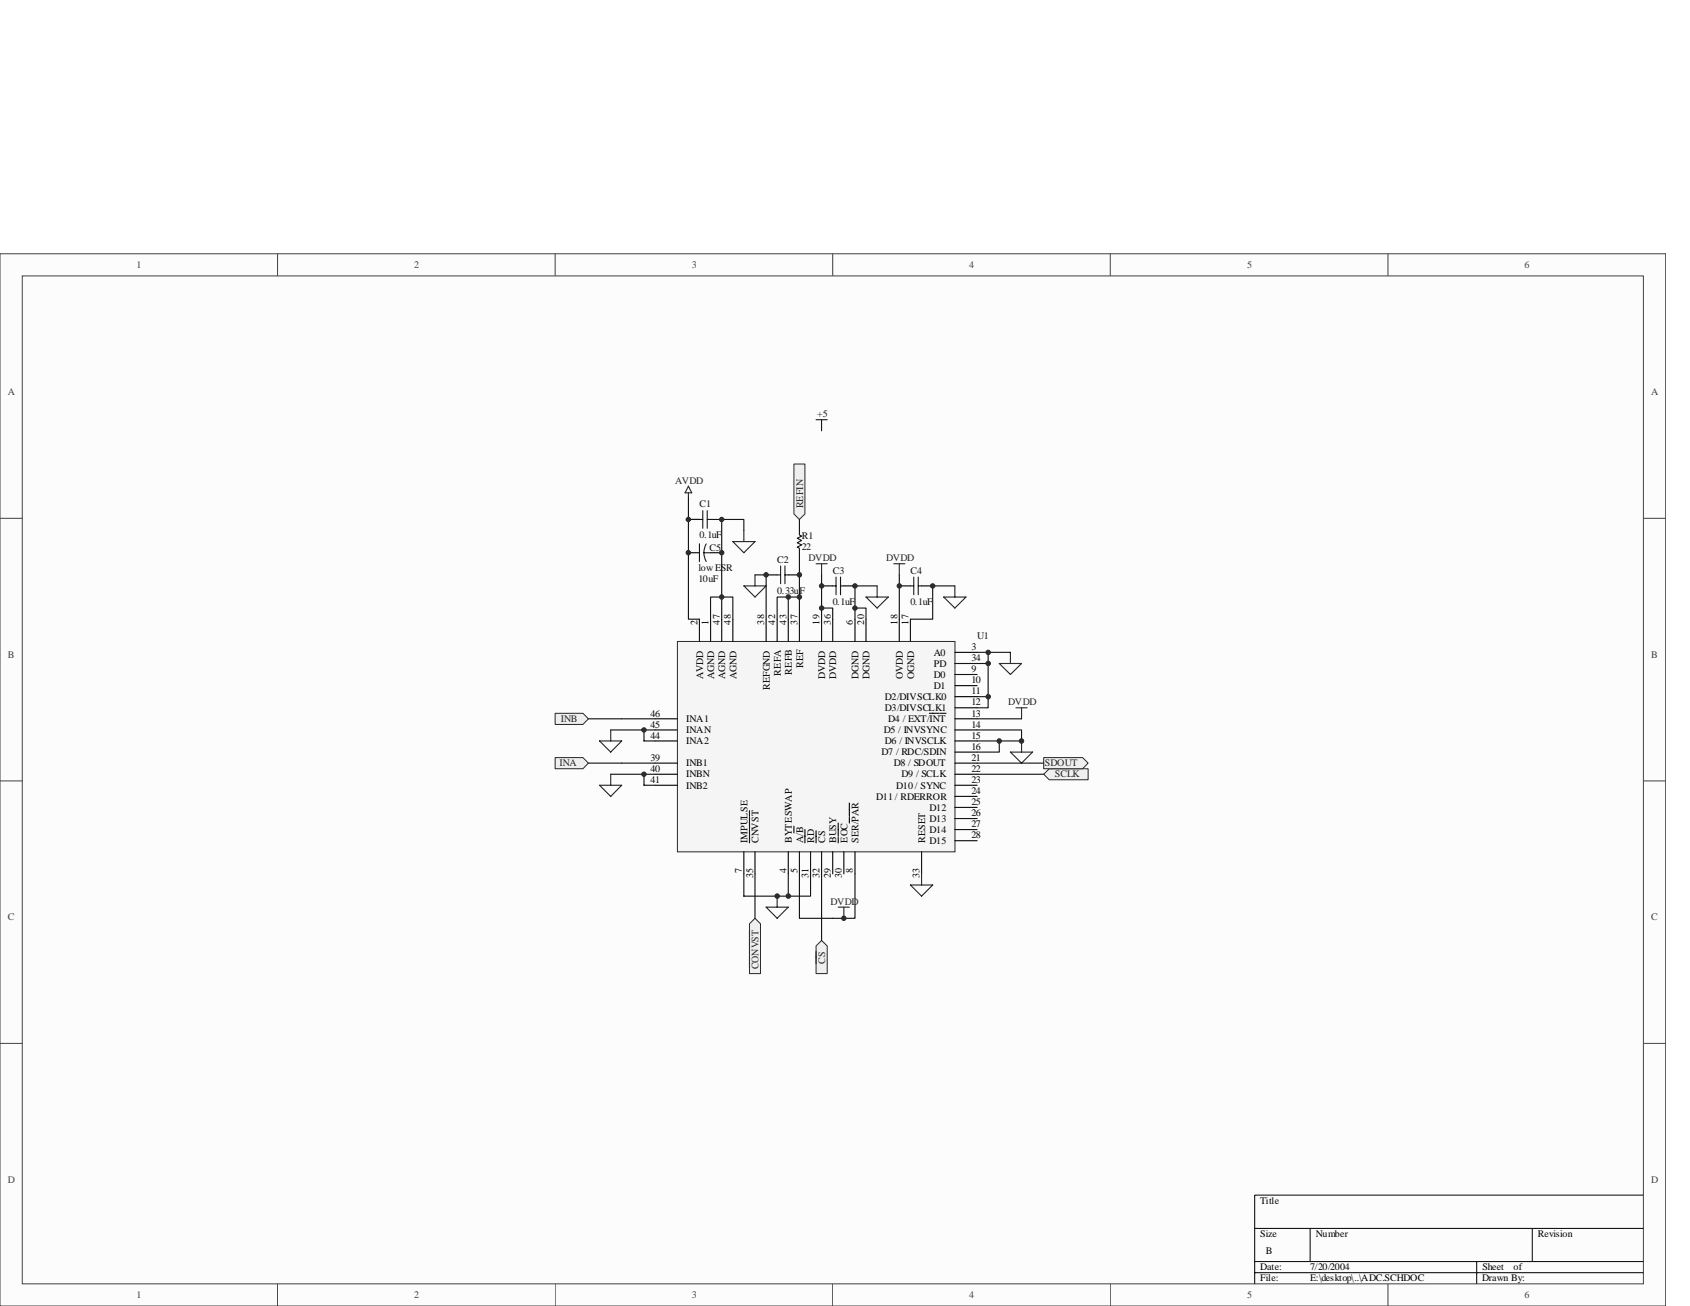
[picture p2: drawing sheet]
<svg xmlns="http://www.w3.org/2000/svg" width="279mm" height="216mm" viewBox="0 0 279 216" stroke-linecap="round" stroke-linejoin="round" font-family="sans-serif">
<path d="M0 42h275.4v173.9h-275.4z" fill="#fcfcfc"/>
<path d="M0 42h275.4v173.9h-275.4z" fill="none" stroke="#404040" stroke-width=".17"/>
<path d="M3.7 45.6h268v166.6h-268z" fill="#fcfcfc"/>
<g fill="none" stroke="#404040" stroke-width=".17">
<path d="M3.7 45.6h268v166.6h-268zM45.9 41.9v3.7M91.8 41.9v3.7M137.7 41.9v3.7M183.6 41.9v3.7M229.5 41.9v3.7M0 85.7h3.7M271.7 85.7h3.7M0 129.1h3.7M271.7 129.1h3.7M0 172.5h3.7M271.7 172.5h3.7"/>
<path d="M45.9 212.2v3.7M91.8 212.2v3.7M137.7 212.2v3.7M183.6 212.2v3.7M229.5 212.2v3.7"/>
</g>
<path d="M271.7 197.6h-64.3v14.6M207.4 203.1h64.3M207.4 208.6h64.3M207.4 210.4h64.3M216.6 203.1v5.5M244.1 208.6v3.6M253.3 203.1v5.5" fill="none" stroke="#000" stroke-width=".17"/>
<path d="M112 106.1h45.9v34.7h-45.9z" fill="#f5f5f5"/>
<path d="M112 106h45.9v34.8h-45.9z" fill="none" stroke="#262626" stroke-width=".17"/>
<g fill="none" stroke="#000" stroke-width=".18">
<path d="M108.3 118.8h3.7M115.6 102.4v3.6M117.5 102.4v3.6M119.3 102.4v3.6M121.2 102.4v3.6M126.7 102.4v3.6M128.5 102.4v3.6M130.3 102.4v3.6M132.2 102.4v3.6M135.8 102.4v3.6M137.7 102.4v3.6M141.4 102.4v3.6"/>
<path d="M143.2 102.4v3.6M148.7 102.4v3.6M150.5 102.4v3.6M153.6 117.9h1.7M155.5 117.9h.9M157.9 118.8h3.6M157.9 107.8h3.6M157.9 109.7h3.6M157.9 111.5h3.6M157.9 113.3h3.6M157.9 115.2h3.6M157.9 117h3.6"/>
<path d="M108.3 120.7h3.7M108.3 122.5h3.7M108.3 126.2h3.7M108.3 128h3.7M108.3 129.8h3.7M123.9 134v1M123.9 135.1v1.9M123.9 137.1v2.2M131.3 136.6v1.1M133.1 137.1v2.2M134.9 137.3v2M138.6 136.1v2.1"/>
<path d="M138.6 138.4v.9M140.4 132.8v2.2M140.4 135.1v1M157.9 120.7h3.6M157.9 122.5h3.6M157.9 126.2h3.6M157.9 128h3.6M157.9 129.8h3.6M157.9 124.3h3.6M157.9 131.7h3.6M157.9 133.5h3.6M157.9 135.3h3.6"/>
<path d="M157.9 137.1h3.6M157.9 139h3.6M123 140.8v3.7M124.8 140.8v3.7M130.3 140.8v3.7M132.2 140.8v3.7M134 140.8v3.7M135.8 140.8v3.7M137.7 140.8v3.7M139.5 140.8v3.7M141.4 140.8v3.7M152.4 140.8v3.7"/>
</g>
<g fill="#f0f0f0" stroke="#262626" stroke-width=".17">
<path d="M131.3 76.7h1.8v8.3l-.9 .9-.9-.9z" fill-rule="evenodd"/>
<path d="M91.8 125.2h4.6l.9 1-.9 .9h-4.6z" fill-rule="evenodd"/>
<path d="M91.8 117.9h4.6l.9 .9-.9 1h-4.6z" fill-rule="evenodd"/>
</g>
<g fill="none" stroke="#262626" stroke-width=".18">
<path d="M113.8 80.4l.6 1.1h-1.1zM113.8 81.5v.7M121.2 89.5h3.6l-1.8 1.9zM123 96.9h3.7l-1.9 1.8zM123 87.7v1.8M124.8 95v1.9M134.9 93.2h1.9M135.8 93.2v1.8M147.8 93.2h1.8M148.7 93.2v1.8M165.2 109.7h3.7l-1.9 1.8zM167 107.8v1.9"/>
<path d="M168 117h1.8M168.9 117v1.8M99.1 122.5h3.7l-1.8 1.8zM99.1 129.8h3.7l-1.8 1.9zM101 120.7v1.8M101 128v1.8M126.7 150h3.6l-1.8 1.8zM128.5 148.1v1.9M138.6 150h1.8M139.5 150v1.8M150.5 146.3h3.7l-1.8 1.8zM152.4 144.5v1.8"/>
</g>
<g fill="none" stroke="#0e0e0e" stroke-width=".18">
<path d="M113.8 85.9v16.5h1.8M113.8 85.9h1.8M113.8 82.2v3.7M123 87.7v-1.8h-3.7v12.8h-1.8v3.7M124.8 95h1.9v7.4M130.3 98.7h-1.8v3.7M132.2 98.7h-1.9v3.7M132.2 93.2v9.2M135.8 95v7.4M141.4 96.9v5.5M148.7 95v7.4M154.2 96.9v5.5h-3.7"/>
<path d="M102.8 118.8h5.5M119.3 102.4v-3.7h1.9v3.7M135.8 100.5h1.9v1.9M141.4 100.5h1.8v1.9M161.5 107.8h5.5M163.4 107.8v1.9h-1.9M101 120.7h7.3M101 128h7.3M102.8 126.2h5.5M106.5 120.7v1.8h1.8M106.5 128v1.8h1.8M123 144.5v3.6h7.3v-3.6"/>
<path d="M132.2 144.5v7.3h9.2v-7.3M134 144.5v3.6h-3.7"/>
</g>
<g fill="#262626" stroke="#262626" stroke-width=".17">
<circle cx="106.5" cy="120.7" r=".36"/>
<circle cx="106.5" cy="128" r=".36"/>
<circle cx="130.3" cy="98.7" r=".37"/>
<circle cx="132.2" cy="98.7" r=".37"/>
<circle cx="135.8" cy="96.9" r=".37"/>
<circle cx="135.8" cy="100.5" r=".37"/>
<circle cx="141.3" cy="100.5" r=".36"/>
<circle cx="148.7" cy="96.9" r=".37"/>
<circle cx="113.8" cy="91.4" r=".37"/>
<circle cx="119.3" cy="91.4" r=".37"/>
<circle cx="119.3" cy="98.7" r=".37"/>
<circle cx="119.3" cy="85.9" r=".36"/>
<circle cx="113.8" cy="85.9" r=".36"/>
<circle cx="128.5" cy="148.1" r=".37"/>
<circle cx="163.4" cy="107.9" r=".37"/>
<circle cx="130.3" cy="148.1" r=".37"/>
<circle cx="139.5" cy="151.8" r=".37"/>
</g>
<path d="M113.8 85.9h1.8M113.8 91.4h1.8M117.5 85.9h1.8M117.5 91.4h1.8M126.7 95h1.8M130.3 95h1.9M135.8 96.9h1.9M139.5 96.9h1.9M148.7 96.9h1.8M152.4 96.9h1.8" fill="none" stroke="#000" stroke-width=".18"/>
<g fill="none" stroke="#1c1c1c" stroke-width=".18">
<path d="M115.6 85.9h.6M115.6 89.9v2.9M116.2 84.4v2.9M116.4 91.4h1.1M116.8 89.9a2.95 2.95 0 0 0 0 2.9M116.9 84.4v2.9M116.9 85.9h.6M128.5 95h.6M129.1 93.6v2.9M129.8 93.6v2.9M129.8 95h.5M137.7 96.9h.5"/>
<path d="M138.2 95.4v2.9M139 95.4v2.9M139 96.9h.5M150.5 96.9h.6M151.1 95.4v2.9M151.8 96.9h.6M151.8 95.4v2.9"/>
</g>
<path d="M123.9 152.7l.9-.9 .9 .9v8.3h-1.8z" fill-rule="evenodd" fill="#f0f0f0" stroke="#262626" stroke-width=".17"/>
<path d="M123.9 153.6v4M123.9 157.8v2.2" fill="none" stroke="#262626" stroke-width=".18"/>
<path d="M134.9 156.4l.9-.9 1 .9v4.6h-1.9z" fill-rule="evenodd" fill="#f0f0f0" stroke="#262626" stroke-width=".17"/>
<path d="M167 124.3h3.7l-1.8 1.9zM168.9 122.5v1.8M134.9 157.3v2" fill="none" stroke="#262626" stroke-width=".18"/>
<path d="M161.5 118.8h7.4M161.5 115.2h1.9M163.4 109.7v7.3h-1.9M161.5 120.7h7.4v1.8h-7.4M165.2 122.5v1.8h-3.7M124.8 144.5v7.3M135.8 144.5v11" fill="none" stroke="#0e0e0e" stroke-width=".18"/>
<g fill="#262626" stroke="#262626" stroke-width=".17">
<circle cx="163.4" cy="109.7" r=".37"/>
<circle cx="163.4" cy="115.2" r=".37"/>
<circle cx="168.9" cy="122.5" r=".37"/>
<circle cx="165.2" cy="122.5" r=".37"/>
</g>
<g fill="#f0f0f0" stroke="#262626" stroke-width=".17">
<path d="M173.5 127.1h6.4v1.8h-6.4l-.9-.9z" fill-rule="evenodd"/>
<path d="M172.6 125.2h6.4l.9 1-.9 .9h-6.4z" fill-rule="evenodd"/>
</g>
<path d="M141.4 96.9h3.6M154.2 96.9h3.7M97.3 118.8h5.5M97.3 126.2h5.5M161.5 126.2h11.1M161.5 128h11.1" fill="none" stroke="#0e0e0e" stroke-width=".18"/>
<path d="M132.2 85.9v1.8M132.2 91.4v1.8" fill="none" stroke="#000" stroke-width=".18"/>
<path d="M134.9 69.4h1.9M135.8 69.4v1.8M132.2 87.7v.7l.3 .2-.7 .4 .7 .3-.7 .4 .7 .4-.7 .3 .4 .2v.8" fill="none" stroke="#1c1c1c" stroke-width=".18"/>
<path d="M143.2 98.7h3.7l-1.9 1.8zM145 96.9v1.8M156 98.7h3.7l-1.8 1.8zM157.9 96.9v1.8" fill="none" stroke="#262626" stroke-width=".18"/>
<g fill="#262626" stroke="#262626" stroke-width=".17">
<circle cx="141.3" cy="96.9" r=".36"/>
<circle cx="154.2" cy="96.9" r=".36"/>
<circle cx="126.7" cy="95" r=".37"/>
<circle cx="132.2" cy="95" r=".37"/>
</g>
<g font-size="1.7" fill="#404040">
<text x="22.6" y="44.3">1</text>
<text x="68.5" y="44.3">2</text>
<text x="114.4" y="44.3">3</text>
<text x="160.3" y="44.3">4</text>
<text x="206.2" y="44.3">5</text>
<text x="252.1" y="44.3">6</text>
<text x="1.3" y="65.3">A</text>
<text x="273" y="65.3">A</text>
<text x="1.3" y="108.8">B</text>
<text x="273" y="108.8">B</text>
<text x="1.3" y="152.1">C</text>
<text x="273" y="152.1">C</text>
<text x="1.3" y="195.6">D</text>
<text x="273" y="195.6">D</text>
<text x="22.6" y="214.6">1</text>
<text x="68.5" y="214.6">2</text>
<text x="114.4" y="214.6">3</text>
<text x="160.3" y="214.6">4</text>
<text x="206.2" y="214.6">5</text>
<text x="252.1" y="214.6">6</text>
</g>
<text font-size="1.7" fill="#1c1c1c" x="135.1" y="69">+5</text>
<g font-size="1.7" fill="#262626">
<text x="111.6" y="80">AVDD</text>
<text x="132.8" y="84.1" transform="rotate(-90 132.8 84.1)">REFIN</text>
<text x="133.6" y="92.8">DVDD</text>
<text x="146.5" y="92.8">DVDD</text>
<text x="92.7" y="119.4">INB</text>
<text x="166.7" y="116.6">DVDD</text>
<text x="92.5" y="126.7">INA</text>
<text x="172.7" y="126.7">SDOUT</text>
<text x="174.4" y="128.5">SCLK</text>
<text x="137.3" y="149.6">DVDD</text>
<text x="125.4" y="160.2" transform="rotate(-90 125.4 160.2)">CONVST</text>
<text x="136.4" y="159.3" transform="rotate(-90 136.4 159.3)">CS</text>
</g>
<g font-size="1.7" fill="#0e0e0e">
<text x="115.7" y="83.8">C1</text>
<text x="115.7" y="89">0.1uF</text>
<text x="132.5" y="89.2">R1</text>
<text x="115.5" y="94.5">low ESR</text>
<text x="117.3" y="91.2">C5</text>
<text x="128.5" y="93">C2</text>
<text x="132.5" y="91">22</text>
<text x="137.7" y="94.8">C3</text>
<text x="150.5" y="94.8">C4</text>
<text x="115.5" y="96.3">10uF</text>
<text x="128.5" y="98.1">0.33uF</text>
<text x="137.7" y="99.9">0.1uF</text>
<text x="150.5" y="99.9">0.1uF</text>
<text x="161.5" y="105.6">U1</text>
</g>
<g font-size="1.7">
<text x="115.3" y="103.3" transform="rotate(-90 115.3 103.3)">2</text>
<text x="117.2" y="103.3" transform="rotate(-90 117.2 103.3)">1</text>
<text x="119" y="103.3" transform="rotate(-90 119 103.3)">47</text>
<text x="120.8" y="103.3" transform="rotate(-90 120.8 103.3)">48</text>
<text x="126.3" y="103.3" transform="rotate(-90 126.3 103.3)">38</text>
<text x="128.2" y="103.3" transform="rotate(-90 128.2 103.3)">42</text>
<text x="130" y="103.3" transform="rotate(-90 130 103.3)">43</text>
<text x="131.8" y="103.3" transform="rotate(-90 131.8 103.3)">37</text>
<text x="135.5" y="103.3" transform="rotate(-90 135.5 103.3)">19</text>
<text x="137.4" y="103.3" transform="rotate(-90 137.4 103.3)">36</text>
<text x="141" y="103.3" transform="rotate(-90 141 103.3)">6</text>
<text x="142.9" y="103.3" transform="rotate(-90 142.9 103.3)">20</text>
<text x="148.4" y="103.3" transform="rotate(-90 148.4 103.3)">18</text>
<text x="150.2" y="103.3" transform="rotate(-90 150.2 103.3)">17</text>
<text x="160.6" y="107.5">3</text>
<text x="116.2" y="112.2" transform="rotate(-90 116.2 112.2)">AVDD</text>
<text x="118.1" y="112.2" transform="rotate(-90 118.1 112.2)">AGND</text>
<text x="119.9" y="112.2" transform="rotate(-90 119.9 112.2)">AGND</text>
<text x="121.8" y="112.2" transform="rotate(-90 121.8 112.2)">AGND</text>
<text x="129.1" y="111.7" transform="rotate(-90 129.1 111.7)">REFA</text>
<text x="130.9" y="111.5" transform="rotate(-90 130.9 111.5)">REFB</text>
<text x="132.8" y="110.4" transform="rotate(-90 132.8 110.4)">REF</text>
<text x="136.4" y="112.2" transform="rotate(-90 136.4 112.2)">DVDD</text>
<text x="138.3" y="112.2" transform="rotate(-90 138.3 112.2)">DVDD</text>
<text x="141.9" y="112.2" transform="rotate(-90 141.9 112.2)">DGND</text>
<text x="143.8" y="112.2" transform="rotate(-90 143.8 112.2)">DGND</text>
<text x="149.3" y="112.2" transform="rotate(-90 149.3 112.2)">OVDD</text>
<text x="151.1" y="112.2" transform="rotate(-90 151.1 112.2)">OGND</text>
<text x="154.4" y="108.4">A0</text>
<text x="154.4" y="110.2">PD</text>
<text x="154.4" y="112">D0</text>
<text x="154.4" y="113.9">D1</text>
<text x="160.6" y="109.3">34</text>
<text x="160.6" y="111.1">9</text>
<text x="160.6" y="113">10</text>
<text x="107.6" y="118.4">46</text>
<text x="113.5" y="119.4">INA1</text>
<text x="127.3" y="114.1" transform="rotate(-90 127.3 114.1)">REFGND</text>
<text x="146.3" y="115.7">D2/DIVSCLK0</text>
<text x="146.3" y="117.5">D3/DIVSCLK1</text>
<text x="146.9" y="119.4">D4 / EXT/INT</text>
<text x="160.6" y="114.8">11</text>
<text x="160.6" y="116.6">12</text>
<text x="160.6" y="118.4">13</text>
<text x="107.6" y="120.3">45</text>
<text x="107.6" y="122.1">44</text>
<text x="107.6" y="125.8">39</text>
<text x="113.5" y="121.2">INAN</text>
<text x="113.5" y="123">INA2</text>
<text x="145.8" y="124.9">D7 / RDC/SDIN</text>
<text x="146.1" y="121.2">D5 / INVSYNC</text>
<text x="146.3" y="123">D6 / INVSCLK</text>
<text x="160.6" y="122.1">15</text>
<text x="160.6" y="124">16</text>
<text x="160.6" y="125.8">21</text>
<text x="160.6" y="120.3">14</text>
<text x="107.6" y="127.6">40</text>
<text x="107.6" y="129.4">41</text>
<text x="113.5" y="126.7">INB1</text>
<text x="113.5" y="128.5">INBN</text>
<text x="113.5" y="130.4">INB2</text>
<text x="147.8" y="126.7">D8 / SDOUT</text>
<text x="148.1" y="130.4">D10 / SYNC</text>
<text x="149.1" y="128.5">D9 / SCLK</text>
<text x="160.6" y="127.6">22</text>
<text x="160.6" y="131.3">24</text>
<text x="160.6" y="129.4">23</text>
<text x="144.8" y="132.2">D11 / RDERROR</text>
<text x="153.6" y="134">D12</text>
<text x="153.6" y="135.8">D13</text>
<text x="153.6" y="137.7">D14</text>
<text x="160.6" y="133.1">25</text>
<text x="160.6" y="134.9">26</text>
<text x="160.6" y="136.8">27</text>
<text x="123.6" y="139.4" transform="rotate(-90 123.6 139.4)">IMPULSE</text>
<text x="125.4" y="139.4" transform="rotate(-90 125.4 139.4)">CNVST</text>
<text x="130.9" y="139.4" transform="rotate(-90 130.9 139.4)">BYTESWAP</text>
<text x="132.8" y="139.4" transform="rotate(-90 132.8 139.4)">A/B</text>
<text x="134.6" y="139.4" transform="rotate(-90 134.6 139.4)">RD</text>
<text x="136.4" y="139.4" transform="rotate(-90 136.4 139.4)">CS</text>
<text x="138.3" y="139.4" transform="rotate(-90 138.3 139.4)">BUSY</text>
<text x="140.1" y="139.4" transform="rotate(-90 140.1 139.4)">EOC</text>
<text x="141.9" y="139.4" transform="rotate(-90 141.9 139.4)">SER/PAR</text>
<text x="153" y="139.4" transform="rotate(-90 153 139.4)">RESET</text>
<text x="153.6" y="139.5">D15</text>
<text x="160.6" y="138.6">28</text>
<text x="122.7" y="144.3" transform="rotate(-90 122.7 144.3)">7</text>
<text x="124.5" y="145.2" transform="rotate(-90 124.5 145.2)">35</text>
<text x="130" y="144.3" transform="rotate(-90 130 144.3)">4</text>
<text x="131.8" y="144.3" transform="rotate(-90 131.8 144.3)">5</text>
<text x="133.7" y="145.2" transform="rotate(-90 133.7 145.2)">31</text>
<text x="135.5" y="145.2" transform="rotate(-90 135.5 145.2)">32</text>
<text x="137.4" y="145.2" transform="rotate(-90 137.4 145.2)">29</text>
<text x="139.2" y="145.2" transform="rotate(-90 139.2 145.2)">30</text>
<text x="141" y="144.3" transform="rotate(-90 141 144.3)">8</text>
<text x="152" y="145.2" transform="rotate(-90 152 145.2)">33</text>
<text x="208.4" y="199">Title</text>
<text x="208.4" y="204.5">Size</text>
<text x="209.3" y="207.3">B</text>
<text x="217.5" y="204.5">Number</text>
<text x="254.3" y="204.5">Revision</text>
<text x="208.4" y="210">Date:</text>
<text x="208.4" y="211.8">File:</text>
<text x="216.6" y="211.8">E:\desktop\..\ADC.SCHDOC</text>
<text x="216.6" y="210">7/20/2004</text>
<text x="245.1" y="211.8">Drawn By:</text>
<text x="245.1" y="210">Sheet</text>
<text x="250.2" y="210">of</text>
</g>
</svg>
